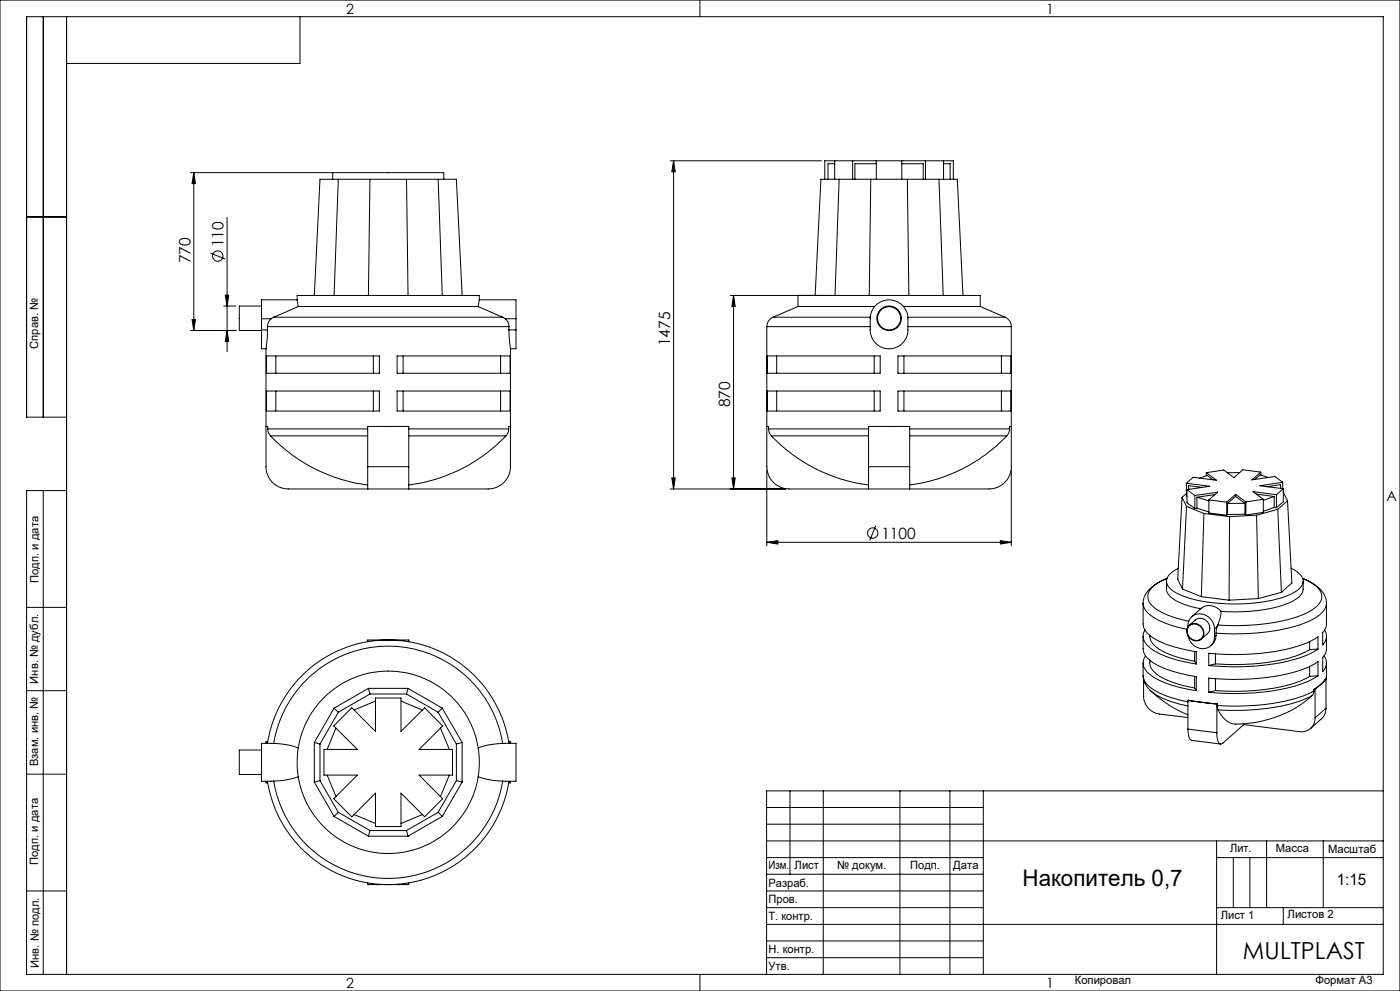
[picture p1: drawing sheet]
<svg xmlns="http://www.w3.org/2000/svg" width="420mm" height="297mm" viewBox="0 0 420 297" stroke-linecap="round" stroke-linejoin="round" font-family="sans-serif">
<g fill="none" stroke="#000" stroke-width=".3">
<path d="M0 0h420v297h-420zM13 5v120M20 5v287M90 5v14h-70M210 0v5M57.1 51.7h42.3M58.1 51.7v47.4M58.1 51.7l.5 3.3h-1zM99.8 53.7v-2h33.3v2M101.5 53.7l-1.3 34.8M111 53.7l-.5 34.8M122 53.7l.4 34.8"/>
<path d="M131.4 53.7l1.3 34.8M201 48.2h45.5M202.1 48.2v98.3M202.1 48.2l.5 3.3h-1.1zM247.4 53.7v-5.5h38.6v5.5M250.4 49.1h-2v4.6M250.4 48.2v5.5M251.7 53.7l-1.2 34.8M255.8 48.2v5.5M261.2 53.7l-.4 34.8M262.9 48.2v5.5M262.9 49.1h-6.4v4.6"/>
<path d="M270.5 48.2v5.5M270.5 49.1h6.5v4.6M272.2 53.7l.5 34.8M277.6 48.2v5.5M281.7 53.7l1.3 34.8M283.1 49.1h1.9v4.6M283.1 48.2v5.5M8 65h12M63.1 75.8l4.5 1.8M68.1 65.1v40.3M57.1 99.1h13.7M57.6 95.8h1l-.5 3.3z"/>
<path d="M67.1 91.7h3.7M67.6 88.4h1l-.5 3.3zM68.1 99.1l.5 3.3h-1zM78.5 98.9v5.6h1.3M78.5 91.7h-6.7v7.4h6.7M78.5 98.9h1.7M78.5 95.5h2.9M78.5 95.5v3.4M80.2 97.9h72.5M80.2 98.9l-.4 5.6M80.2 97.9v1M81.4 95.5a3.2 3.2 0 0 0-1.2 2.4"/>
<path d="M82.1 95.1h68.7M82.1 95.1l-.7 .4M89.1 89.9l.4 2M89.1 89.9v-1.4h54.7v1.4M89.1 89.8h-10.6v5.7M89.5 91.9h53.9M89.5 91.9l-7.4 3.2M94.3 88.5l1.7-34.8h40.9l1.7 34.8M143.4 91.9l7.4 3.2M143.8 89.9l-.4 2M143.8 89.8h11v5.7M150.8 95.1l.8 .4"/>
<path d="M151.6 95.5l.9 1.3 .2 1.1M151.6 95.5h3.2M152.7 98.9l.4 5.6M152.7 97.9v1M152.7 98.9h2.1M154.8 98.9v5.6h-1.7M154.8 95.5v3.4M219.1 88.5h30.4M220.1 88.5v58M220.1 88.5l.5 3.3h-1zM230 97.9v42a6.7 6.7 0 0 0 6.7 6.6h60a6.7 6.7 0 0 0 6.7-6.6v-42M230 97.9h31.1"/>
<path d="M231.9 95.1l-.9 .6-.5 .6-.5 1.6M231.9 95.1h29.2M239.4 91.9h23M239.4 91.9v-3.4h54.7v3.4M239.4 91.9l-7.5 3.2M244.5 88.5l1.8-34.8h40.9l1.7 34.8M262.7 91.5a5.7 5.7 0 0 1 6.2-1.2 5.7 5.7 0 0 1 3.5 5.2v3.4a5.7 5.7 0 0 1-5.7 5.6 5.7 5.7 0 0 1-5.6-5.6l.1-4.5 .5-1.4zM271 91.9h23.1M272.4 97.9h31M272.4 95.1h29.1M294.1 91.9l7.4 3.2M301.5 95.1l1.5 1.2 .4 1.6"/>
<path d="M79.8 104.5v35.4a6.7 6.7 0 0 0 6.7 6.6h60a6.7 6.7 0 0 0 6.6-6.6v-35.4M79.9 117.2h33.9v6h-33.9zM79.9 106.7h33.9v5.2h-33.9zM82.8 106.7v5.2M82.8 117.2v6M112 106.7v5.2M112 117.2v6M119.1 117.2h33.9v6h-33.9zM119.1 106.7h33.9v5.2h-33.9zM120.9 106.7v5.2M120.9 117.2v6M150.2 106.7v5.2"/>
<path d="M150.2 117.2v6M230.2 106.7h33.9v5.2h-33.9zM230.2 117.2h33.9v6h-33.9zM233 106.7v5.2M233 117.2v6M262.3 106.7v5.2M262.3 117.2v6M269.4 117.2h33.9v6h-33.9zM269.4 106.7h33.9v5.2h-33.9zM271.2 106.7v5.2M271.2 117.2v6M300.4 106.7v5.2"/>
<path d="M300.4 117.2v6M20 125h-12v-120h407v287h-407v-145h12M79.8 127.8h.5v.7M80.3 128.5h30M80.3 128.5l.2 1.1 .7 1M81.2 130.6h29.1M81.2 130.6a48.5 48.5 0 0 0 29.1 14.7M110.3 139.9v6.6M110.3 139.9v-12.1h12.3v12.1M110.3 139.9h12.3M122.6 139.9v6.6M122.6 128.5h30"/>
<path d="M122.6 130.6h29.2M151.8 130.6a48.8 48.8 0 0 1-29.2 14.7M152.6 128.5l-.2 1.2-.6 .9M153.1 127.8h-.5v.7M230 127.8h.6v.7M230.6 128.5h30M230.6 128.5l.3 1.3 .5 .8M231.4 130.6h29.2M231.4 130.6a48.8 48.8 0 0 0 29.2 14.7M260.6 139.9v6.6M260.6 139.9v-12.1h12.3v12.1M260.6 139.9h12.3"/>
<path d="M272.9 139.9v6.6M272.9 128.5h30M272.9 130.6h29.1M302 130.6a48.5 48.5 0 0 1-29.1 14.7M302.9 128.5l-.3 1.2-.6 .9M303.4 127.8h-.5v.7M13 147v145M201 146.5h34.7M201.5 143.2h1.1l-.5 3.3zM219.6 143.2h1l-.5 3.3zM230 140.9v22.6M262.7 157.5l-1.8 4.5"/>
<path d="M303.4 140.9v22.6M354.6 149l1.4 2.8M354.6 149l-1.3 24.6 1.5 2.9M355.9 144.8l7 .9-6.8 1.1M355.9 144.8v4h.2M355.9 147.9l-1.3 1.1M356 151.8l5.2 2.1M356 151.8l-1.2 24.7M356.1 146.8l2.4 1.7M356.1 146.8v3.9l2.4 1.7M356.6 145.6l.1 1.1M356.6 145.6l4.1 .5"/>
<path d="M356.6 145.6v1.1M358.5 148.5l6.8-1-2.6 2.3M358.5 148.5v3.9M359.1 149l3.6 1.1M359.1 149v3.3M359.1 152.3l3.6 1.1M359.1 152.3l-.6 .1M359.9 143.3l2.3-.8 1.8 1.3M361.2 153.9l7.7 .9M361.2 153.9l-.8 24.9M361.9 141.7l3 2.2-7-.9-2 1.8M361.9 141.7v.9"/>
<path d="M362.7 149.8l5.3 .7M362.7 149.8v3.9l5.3 .7M364.5 148.2l-5.4 .8M368 150.5v3.9M368.3 150.9v3.3M368.3 154.2l-.3 .2M368.9 154.8l-.2 25.1M370.7 148.2l3.1 2.2M370.7 148.2l-2.7 2.3M370.7 148.8l-2.4 2.1M370.7 148.8l2.8 2M370.7 148.2v.6"/>
<path d="M371.9 141.6l-3.7 .1M373.5 150.8l-5.2 .1M373.5 150.8v3.3M373.5 154.1l-5.2 .1M373.5 154.1l.3 .2M373.8 150.4v3.9M376.9 148.1l5.4 .7M377 154.4l-8.1 .4M377 154.4l.5 25M378.2 141.5l-2.6 2.3 6.8-1 2.4 1.7M378.2 141.5l-5.3-.7-2.7 2.4-3.1-2.3-5.2 .8M378.2 141.5v.9"/>
<path d="M379 149.6l-5.2 .8M379 149.6v4l-5.2 .7M380.2 145.9l3.9-.7 .1 1.2M380.5 143.1l-2.5-.8-1.6 1.4M382.3 148.8l-3.3 1.2M382.3 148.8v3.3M382.3 152.1l-3.3 1.1M382.3 152.1h.6M382.9 148.3l-7-.9 3.1 2.2M382.9 148.3v3.8M383.3 152.6l-6.3 1.8M383.3 152.6l1.1 24.9"/>
<path d="M384.8 144.5l-6.9 1.1 7.1 .9M384.8 144.5v1.9M385 146.5v3.9l-2.1 1.7M385 146.5l-2.1 1.8M385 147.5l1.3 2.6M386.3 150.1l-3 2.5M386.3 150.1l1.3 24.6-3.2 2.8M230 162.5l3.4-.5v1.1zM230 162.5h73.4M300.1 162l3.3 .5-3.3 .6zM350 174.2v2.3a4.7 4.7 0 0 0 3.3 3.8 26 26 0 0 0 6.9 2.2M354.8 176.5l5.6 2.3"/>
<path d="M360.4 178.8l8.3 1.1M377.5 179.4l-8.8 .5M384.4 177.5l-6.9 1.9M387.3 170.3a5.2 5.2 0 0 1 3.6 3.9 5.4 5.4 0 0 1-3.8 3.9 48.3 48.3 0 0 1-22.4 2.6l-1.7-.2a22.9 22.9 0 0 1-12-4.1 2.9 2.9 0 0 1 .6-4.9l1.9-1.2M390.9 174.2v2.3a5.1 5.1 0 0 1-3.5 3.9 45.7 45.7 0 0 1-21.1 2.8M8 182h12M110.3 192.3v-.5h12.3v.5M342.9 180.8a7.6 7.6 0 0 1 4.9-6.4l2.3-1.1a9.5 9.5 0 0 0-5.6 4.6 4.3 4.3 0 0 0 2.4 4.7 29.1 29.1 0 0 0 9.7 3.6M342.9 190.7v3.7a6.4 6.4 0 0 0 4.1 4.8 37.2 37.2 0 0 0 11.9 3.6v4.2M342.9 180.8v6.2a6.5 6.5 0 0 0 4.5 5 38.2 38.2 0 0 0 11.5 3.3v3.7M342.9 180.8a6.1 6.1 0 0 0 4.1 4.8 30.9 30.9 0 0 0 9.1 3M342.9 198.7v3.8"/>
<path d="M343.5 188.8a3.8 3.8 0 0 0 1.3 5.2 30.5 30.5 0 0 0 14.1 5M343.7 196.6a3.8 3.8 0 0 0 1.1 5.4 30.5 30.5 0 0 0 14.1 5M344.9 190.4a5.2 5.2 0 0 0 3.4 4.5 31.7 31.7 0 0 0 10.1 3.3M344.9 197.9v.8a5.3 5.3 0 0 0 3.4 4.2 31.7 31.7 0 0 0 10.1 3.3M356.4 187.9a3.7 3.7 0 0 1 2.3-3.8 3.7 3.7 0 0 1 4.3 1.2l.8 1.1 .5 2.1M356.4 190.7a4.2 4.2 0 0 0 2.9 3.4 4.2 4.2 0 0 0 4.4-1.1l.4-.9 .2-1.3M356.7 187.5a2.74 2.74 0 0 1 3.8 .5 2.74 2.74 0 0 1-.5 3.8 2.82 2.82 0 0 1-3.3-.8 2.82 2.82 0 0 1 0-3.5zM356.7 187.7a2.56 2.56 0 0 1 3.7 .4 2.56 2.56 0 0 1-.6 3.7 2.69 2.69 0 0 1-3.1-.9 2.69 2.69 0 0 1 0-3.2zM356.8 187.4l1.7-1.6a2.78 2.78 0 0 1 3.7 .5 2.78 2.78 0 0 1 0 3.7l-1.8 1.5M358.4 195.2v3M358.4 198.2l.5 .8M364.3 188.5v2.3"/>
<path d="M364.6 199l-2 .5M364.6 196v3M364.8 190.5l-.5 1.8-1.1 1.3M364.8 189.8v.7M364.8 190.5l-.5 .3M365.1 187.9l-.3 1.9M365.1 187.9l-.8 .6M365.3 187.3l-.2 .6M366.3 183.2l-.2 1.6-.8 2.5M366.3 183.2a4.3 4.3 0 0 0-5.8-.9l-3 2.5M392.9 194.7a44.8 44.8 0 0 1-20.8 4.4l-7.5-.1M392.9 192.3v2.4"/>
<path d="M392.9 199.7v3M395.4 194.5v-3.7a38.6 38.6 0 0 1-17.6 5l-7.6 .4-7.6-.4v3.7M395.4 194.5a38.6 38.6 0 0 1-17.6 5l-8.3 .3-6.9-.3M395.4 194.5l-2.5 .2M397.9 180.8a7.7 7.7 0 0 0-4.9-6.5l-2.2-1a8.8 8.8 0 0 1 5.7 4.8 4.8 4.8 0 0 1-3 4.8 46.3 46.3 0 0 1-21.4 4.6l-6.8-.2M397.9 190.7v4.3l-.4 1.1-.7 1v4.2a3.5 3.5 0 0 0 .4-4.7M397.9 180.8v6.5l-.4 1.4-.7 .9v3.7a3.4 3.4 0 0 0 .6-4.5M397.9 180.8a6 6 0 0 1-3.8 4.7 51.1 51.1 0 0 1-22.4 4.4l-6.9-.1M397.9 198.7v3.8M8 207h12M100.1 217.6l5.5-5.5 7 7.1v-10h7.7v10l7.1-7.1 5.4 5.5-7.1 7h10v7.7h-10l7.1 7.1-5.4 5.4-7.1-7.1v10h-7.7v-10l-7 7.1-5.5-5.4 7.1-7.1h-10v-7.7h10zM100.2 212.2l1.3 1.3"/>
<path d="M100.2 212.2l-5.9 10.3M100.8 218.2l-2.7 6.4M101.5 213.5l-5.5 9.5M110.5 206.3l-10.3 5.9M110.5 206.3l.5 1.7M110.5 206.3h11.9M111 208h11M111 208l-9.5 5.5M112.6 210.1l-6.4 2.7M120.3 210.1l6.4 2.7M122 208l9.4 5.5M122.4 206.3l10.3 5.9"/>
<path d="M122.4 206.3l-.4 1.7M131.4 213.5l5.5 9.5M132.2 218.2l2.6 6.4M132.7 212.2l-1.3 1.3M132.7 212.2l5.9 10.3M342.9 202.5a6.1 6.1 0 0 0 2.2 4.4M342.9 202.5a5.8 5.8 0 0 0 3.8 4.6 32.4 32.4 0 0 0 9.7 3.3M343.1 203.7v5a5.5 5.5 0 0 0 4.7 5.3l8.6 1M345.1 206.9a37.3 37.3 0 0 0 11.3 7.3M345.1 206.9a24.2 24.2 0 0 0 11.3 4.7M356.4 210l.1-.2 4.2 .7M356.4 218.5a4 4 0 0 0 1 3.4l8.8 1.1"/>
<path d="M356.4 210v8.5M356.4 210l4.3 .5M356.4 218.5l8.7 1.1M358.4 202.7v3.5M358.4 206.2l.5 .8M360.7 210.5l4.5 .4M360.7 210.5l4.4 .6M364.6 203.4v3.6M364.6 207l-2 .5M365.1 211.1v8.5M365.2 211.5l.2 1.3M365.2 210.9v.6"/>
<path d="M365.2 210.9l-.1 .2M373.1 217.2l-6.3 5.5a.95 .95 0 0 1-1.1 .1 .95 .95 0 0 1-.4-1l-.2-2.2M373.1 216.9v.3M392.9 202.7a42 42 0 0 1-18.8 4.4l-9.5-.1M393.6 208.5a33.7 33.7 0 0 1-24 8.3 7.6 7.6 0 0 1-4.2-4M393.6 208.5a51.9 51.9 0 0 1-23.4 4.4l-4.8-.1M394.2 207.1a51.1 51.1 0 0 1-22 4.5l-7-.1M394.2 207.1l-.2 .9-.4 .5M394.2 206.6v.5M394.2 206.6h.3M394.5 215.2a4 4 0 0 1-4.6 4.1l-16.8-2.1M394.5 206.6v8.6"/>
<path d="M395.4 202.5a39.3 39.3 0 0 1-18.3 5.1l-8.3 .3-6.2-.4M395.4 202.5v-4.2a38.6 38.6 0 0 1-17.6 5l-8.3 .3-6.9-.4v4.3M395.4 202.5l-2.5 .2M396.2 205.2l-2 1.4M396.2 205.2l-1.7 1.4M397.8 203.7h-.4l-1.2 1.5M397.8 212.3l-.3 1.6-.5 .9-3.8 3.5M397.8 203.7l-1.6 1.5M397.8 203.7v8.6M397.8 212.3l-3.3 2.9M397.9 202.5l-.1 1.2M397.9 202.5l-.2 1.2"/>
<path d="M8 232h12M78.5 224.8h-6.7v7.3h6.7M79.8 234.1v.5h.5M80.2 222.8a36.7 36.7 0 0 1 36.3-31 36.7 36.7 0 0 1 36.2 31M80.2 234.1a36.7 36.7 0 0 0 36.3 31 36.7 36.7 0 0 0 36.2-31M80.3 222.3h-.5v.5M82.1 222.8a22.4 22.4 0 0 1 7.4 1.4M82.1 222.8h-3.6v11.3h3.6M82.1 222.8a34.8 34.8 0 0 1 34.4-29.2 34.8 34.8 0 0 1 34.3 29.2M82.1 234.1a34.8 34.8 0 0 0 34.4 29.2 34.8 34.8 0 0 0 34.3-29.2M89.5 232.8a23 23 0 0 1-7.4 1.3M94.3 222.5l1.7 .5"/>
<path d="M94.3 222.5v11.9M94.3 234.4l5.9 10.3M96 223v11M96 234l5.5 9.4M96 234l-1.7 .4M98.1 232.3l2.7 6.4M134.8 232.3l-2.6 6.4M136.9 234l-5.5 9.4M136.9 223v11M136.9 234l1.7 .4M138.6 222.5l-1.7 .5M138.6 222.5v11.9"/>
<path d="M138.6 234.4l-5.9 10.3M143.4 232.8a23.6 23.6 0 0 0 7.4 1.3M150.8 222.8h4v11.3h-4M150.8 222.8a21.5 21.5 0 0 0-7.4 1.4M152.6 222.3h.5v.5M153.1 234.1v.5h-.5M237 237v25M247 237v55M270 237v55M285 237v55M295 237v55M415 237h-185v55"/>
<path d="M100.2 244.7l10.3 5.9M101.5 243.4l9.5 5.5M101.5 243.4l-1.3 1.3M106.2 244.1l6.4 2.7M110.5 250.6h11.9M111 248.9h11M111 248.9l-.5 1.7M122 248.9l.4 1.7M126.7 244.1l-6.4 2.7M131.4 243.4l-9.4 5.5M131.4 243.4l1.3 1.3M132.7 244.7l-10.3 5.9"/>
<path d="M230 257h65M230 242h65M230 247h65M230 252h185M365 252v40M365 257h50M370 257v15M375 257v15M380 252v20M397 252v20M8 267h12M110.3 264.6v.5h12.3v-.5"/>
<path d="M230 262h65M230 267h65M230 272h65M230 277h185M365 272h50M385 272v5M210 292v5M230 282h65M230 287h65"/>
<circle cx="65.3" cy="76.7" r="1.55"/>
<circle cx="266.7" cy="95.4" r="3.5"/>
<circle cx="266.7" cy="95.4" r="3.7"/>
<circle cx="261.8" cy="159.8" r="1.55"/>
<circle cx="116.5" cy="228.5" r="27.3"/>
</g>
<g fill="#000">
<path d="M68.1 99.1l.5 3.3h-1zM67.6 88.4h1l-.5 3.3zM57.6 95.8h1l-.5 3.3zM58.1 51.7l.5 3.3h-1zM201.5 143.2h1.1l-.5 3.3zM202.1 48.2l.5 3.3h-1.1zM219.6 143.2h1l-.5 3.3zM220.1 88.5l.5 3.3h-1z"/>
<path d="M300.1 162l3.3 .5-3.3 .6zM230 162.5l3.4-.5v1.1z"/>
</g>
<text font-size="7.1" x="372.9" y="287.4">MULTPLAST</text>
<text font-size="6.9" x="306.8" y="265.6">Накопитель 0,7</text>
<text font-size="4.8" x="401" y="265.3">1:15</text>
<g font-size="4.7">
<text x="67.1" y="74.2" transform="rotate(-90 67.1 74.2)">110</text>
<text x="57.1" y="79" transform="rotate(-90 57.1 79)">770</text>
<text x="201.1" y="103.8" transform="rotate(-90 201.1 103.8)">1475</text>
<text x="219.1" y="122.1" transform="rotate(-90 219.1 122.1)">870</text>
<text x="264.4" y="161.4">1100</text>
</g>
<g font-size="4.2">
<text x="103.8" y="4.2">2</text>
<text x="313.8" y="4.2">1</text>
<text x="415.9" y="150.2">A</text>
<text x="103.8" y="296.2">2</text>
<text x="313.8" y="296.2">1</text>
</g>
<g font-size="3.4">
<text x="11.5" y="104.5" transform="rotate(-90 11.5 104.5)">Справ. №</text>
<text x="11.6" y="174.7" transform="rotate(-90 11.6 174.7)">Подп. и дата</text>
<text x="11.4" y="204.9" transform="rotate(-90 11.4 204.9)">Инв. № дубл.</text>
<text x="11.4" y="229.6" transform="rotate(-90 11.4 229.6)">Взам. инв. №</text>
<text x="369" y="255.5">Лит.</text>
<text x="382.8" y="255.5">Масса</text>
<text x="398.4" y="255.6">Масштаб</text>
<text x="11.4" y="259.2" transform="rotate(-90 11.4 259.2)">Подп. и дата</text>
<text x="230.5" y="260.5">Изм.</text>
<text x="238.4" y="260.4">Лист</text>
<text x="251.1" y="260.4">№ докум.</text>
<text x="273" y="260.4">Подп.</text>
<text x="286" y="260.4">Дата</text>
<text x="230.5" y="265.7">Разраб.</text>
<text x="230.5" y="275.7">Т. контр.</text>
<text x="230.6" y="270.7">Пров.</text>
<text x="366.2" y="275.3">Лист 1</text>
<text x="386.3" y="275.2">Листов 2</text>
<text x="230.6" y="285.7">Н. контр.</text>
<text x="11.6" y="290" transform="rotate(-90 11.6 290)">Инв. № подл.</text>
<text x="230.6" y="290.7">Утв.</text>
<text x="322.5" y="295">Копировал</text>
<text x="394.6" y="295">Формат А3</text>
</g>
</svg>
